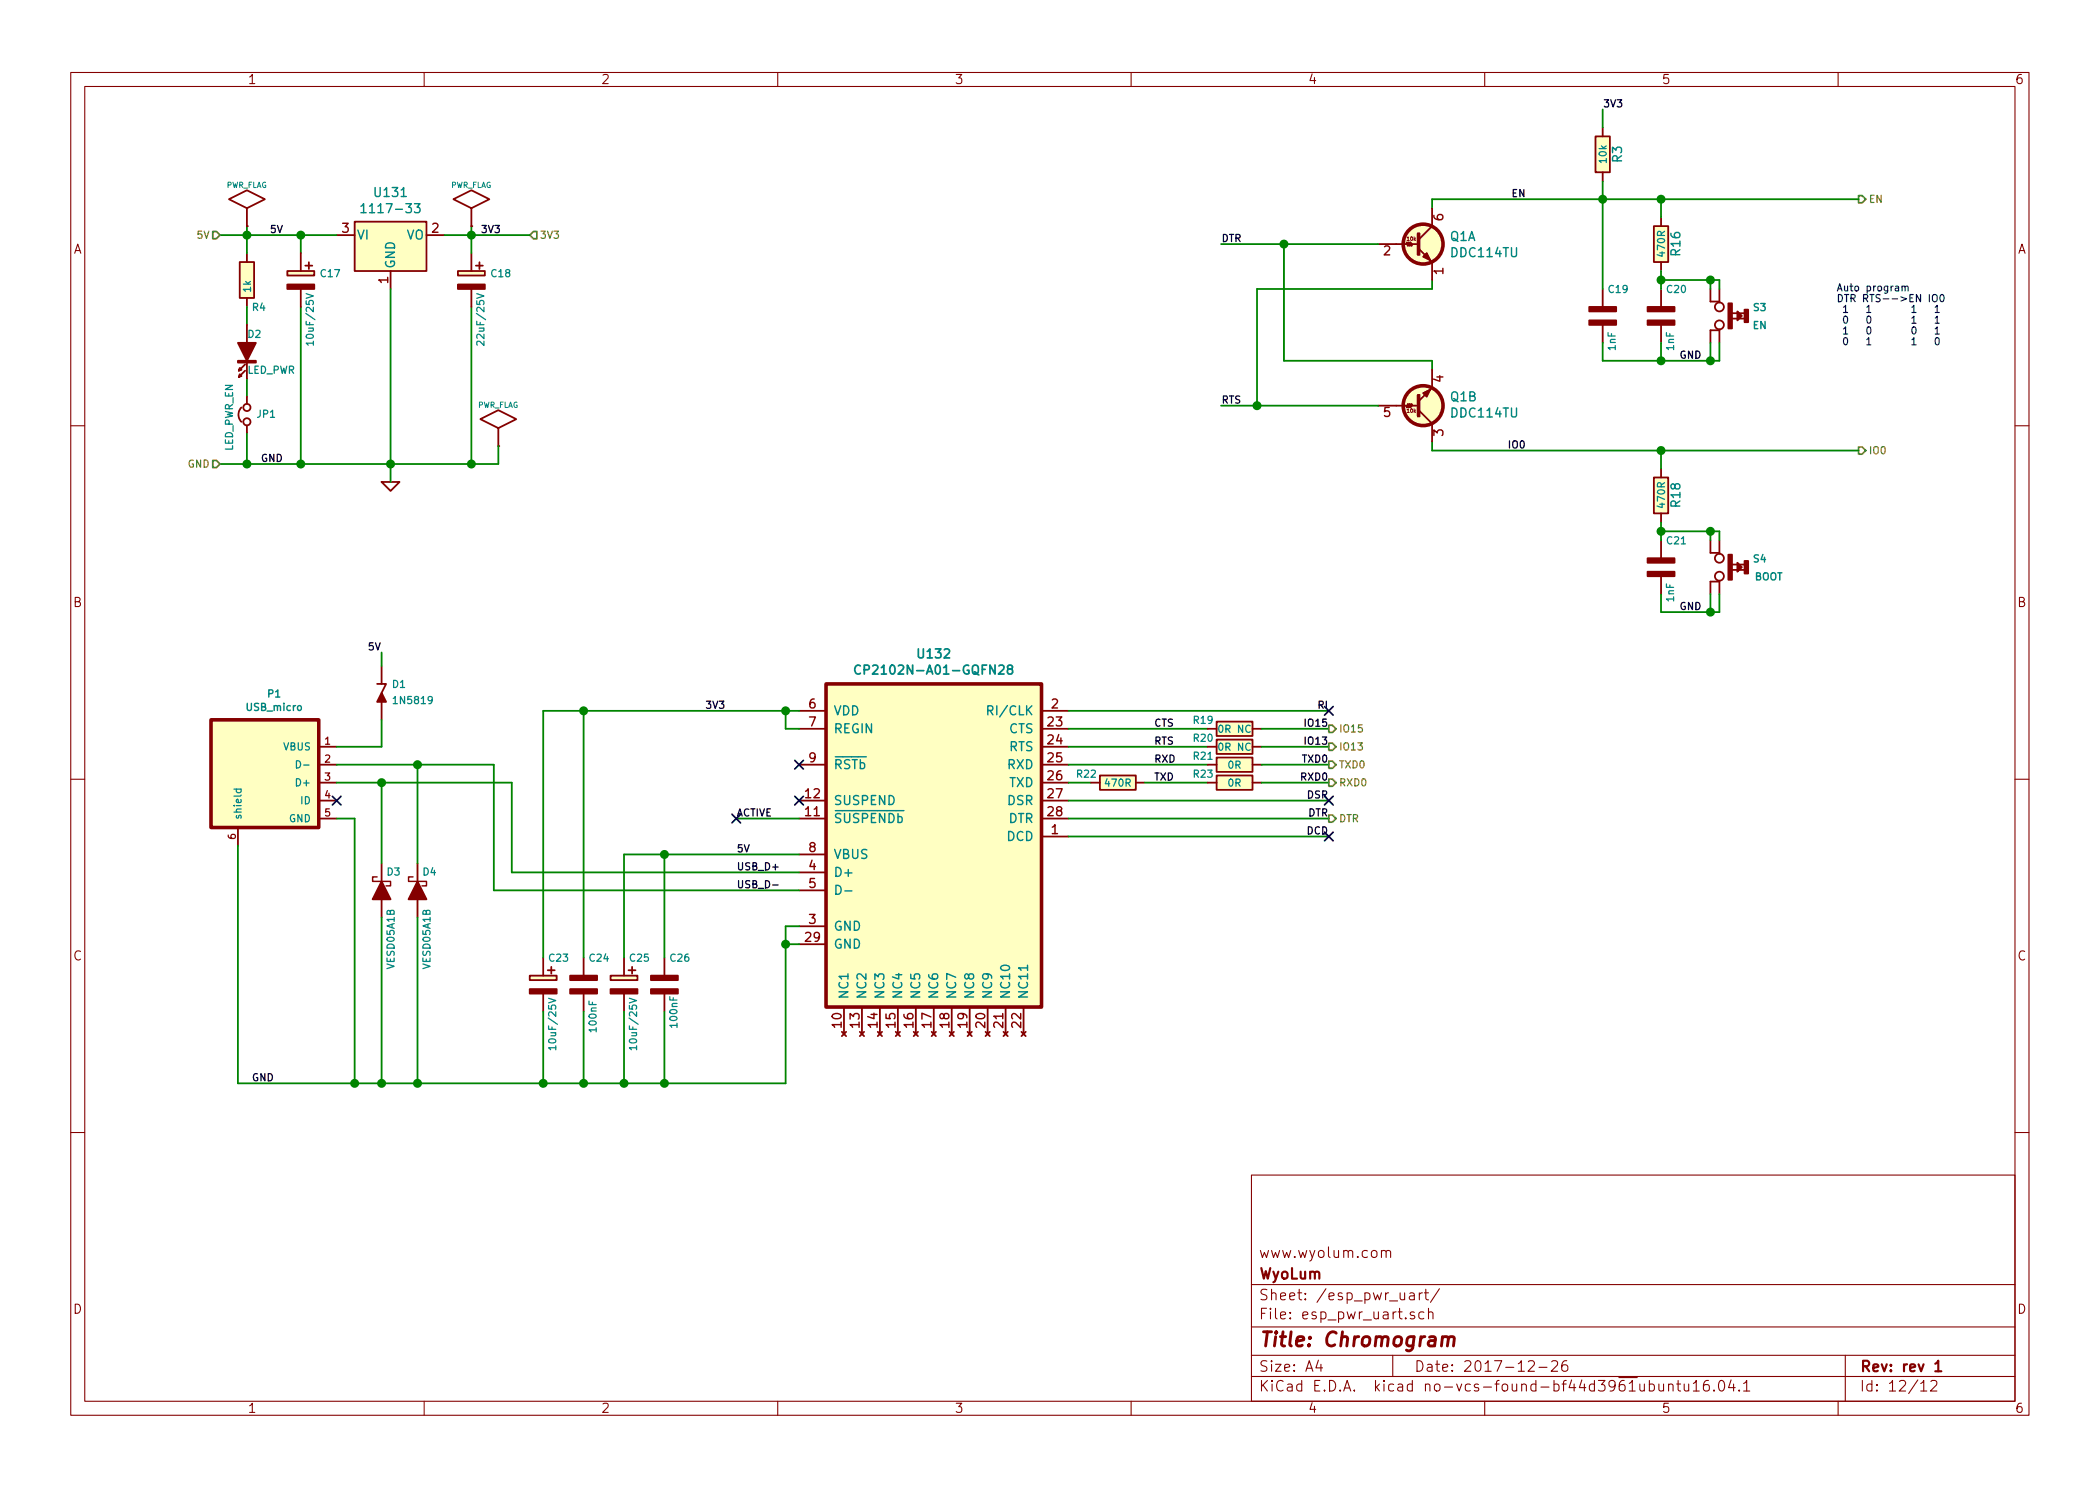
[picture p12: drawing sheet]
<svg xmlns="http://www.w3.org/2000/svg" width="297mm" height="210mm" viewBox="0 0 297 210" stroke-linecap="round" stroke-linejoin="round" font-family="sans-serif">
<g fill="none" stroke="#840000" stroke-width=".15">
<path d="M10 10.3h277v189.9h-277zM12 12.2h273v186.1h-273zM60 10.3v1.9M110 10.3v1.9M160 10.3v1.9M210 10.3v1.9M260 10.3v1.9M10 60.2h2M285 60.2h2M10 110.3h2M285 110.3h2M10 160.2h2"/>
<path d="M177 166.3h108v32h-108zM195.4 177.1a.41 .41 0 0 1 .7 0v.8M195.4 176.9v1M196.1 177.1v-.1a.37 .37 0 0 1 .6 .1v.8M285 160.2h2M60 198.3v1.9M110 198.3v1.9M160 198.3v1.9M177 194.8h108M177 191.8h108M177 187.8h108M177 181.8h108"/>
<path d="M186.5 192.5l-.4 1h1M186.8 193v1M197 191.8v3M199.4 183l.1-.1 .5 .1 .1 .9M200.1 185.7a.37 .37 0 0 0-.6 .1v.1a.54 .54 0 0 0 .6 .3v.1v.2l-.2 .1-.4-.1M200.1 183.3l-.6 .1a.29 .29 0 0 0-.2 .2 .29 .29 0 0 0 .2 .3l.6-.1M200.8 182.9v1M201.2 182.9l-.3 .1-.1 .2M201.4 185.7l-.4-.1-.3 .3 .1 .6 .2 .1 .4-.1M201.5 182.9h.6M201.7 182.4v1.3l.1 .1 .3 .1M202.1 185.7a.38 .38 0 0 1 .6 .1v.8"/>
<path d="M202.1 185.1v1.5M203.6 182.3l-1.3 2M210 198.3v1.9M216.2 192.7l.2-.2 .5 .1a.4 .4 0 0 1 .1 .6l-.9 .8h.9M217.7 193.5h1.1M219.5 192.7l.2-.2h.3a.41 .41 0 0 1 .3 .7l-.9 .8h.9M221.6 192.5a.59 .59 0 0 0-.7 .7l.1 .7a.48 .48 0 0 0 .8-.2v-.3l-.2-.2a.51 .51 0 0 0-.6 0l-.1 .2M233.3 195.9a.48 .48 0 0 1 .6 .1l.1 .1-.1 .6a.48 .48 0 0 1-.6 0M233.3 195.3v1.5M234.6 195.8v.8a.39 .39 0 0 0 .7 .1M235.3 195.8v1M236 196a.38 .38 0 0 1 .7 0v.8"/>
<path d="M236 195.8v1M237.2 195.8h.5M237.4 195.3v1.3v.1l.3 .1M238.2 195.8l.1 .9a.4 .4 0 0 0 .6 0M238.9 195.8v1M239.5 195.8l.4-.5v1.5M239.5 196.8h.9M241.7 195.3a.59 .59 0 0 0-.8 .7l.1 .7a.49 .49 0 0 0 .7 0 .65 .65 0 0 0 0-.7 .51 .51 0 0 0-.7 0l-.1 .2M242.4 196.7h.1l-.1 .1v-.1v.1M243.3 195.4a.36 .36 0 0 1 .6 .2 .77 .77 0 0 1-.5 1.2 1 1 0 0 1-.1-1.4zM244.9 195.2l-.4 1.1h.9M245.2 195.8v1"/>
<path d="M246 196.7h.1l-.1 .1-.1-.1h.1v.1M246.6 195.8l.3-.3 .2-.2v1.5M246.6 196.8h.9M260 198.3v1.9M261 191.8v6.5M271.7 195.8l.3-.3 .1-.2v1.5M271.7 196.8h.8M273.1 195.5l.2-.2h.4a.41 .41 0 0 1 .2 .7l-.9 .8h1"/>
</g>
<path d="M273.7 193l.5-.5v1.5M273.7 194h.9" fill="none" stroke="#840000" stroke-width=".3"/>
<path d="M204 189.3a.52 .52 0 0 1 .9 .1l-.2 1M204 189.1l-.1 1.3M204.9 189.4l.1-.2 .2-.1 .5 .1-.1 1.2" fill="none" stroke="#840000" stroke-width=".41"/>
<g fill="#ffffc2" stroke="#ffffc2" stroke-width=".14">
<path d="M33.9 37.1h2v5.1h-2z"/>
<path d="M50.2 31.4h10.1v6.9h-10.1z"/>
<path d="M40.6 38.3h3.8v.7h-3.8z"/>
<path d="M64.8 38.3h3.8v.7h-3.8z"/>
<path d="M116.8 96.8h30.5v45.7h-30.5z"/>
<path d="M29.8 101.8h15.3v15.3h-15.3z"/>
<path d="M74.9 138h3.8v.7h-3.8z"/>
<path d="M86.4 138h3.8v.7h-3.8z"/>
<path d="M155.6 109.7h5.1v2.1h-5.1z"/>
<path d="M172.1 107.2h5.1v2h-5.1z"/>
<path d="M172.1 109.7h5.1v2.1h-5.1z"/>
<path d="M172.1 104.6h5.1v2.1h-5.1z"/>
<path d="M172.1 102.1h5.1v2h-5.1z"/>
<path d="M225.7 19.3h2v5.1h-2z"/>
<path d="M233.9 32h2.1v5.1h-2.1z"/>
<path d="M233.9 67.6h2.1v5h-2.1z"/>
<circle cx="201.3" cy="34.5" r="2.82"/>
<circle cx="201.3" cy="57.4" r="2.82"/>
</g>
<g fill="none" stroke="#840000" stroke-width=".25">
<path d="M225.7 19.3h2v5.1h-2zM226.7 18v1.3M32.4 28.2l2.5-1.3 2.6 1.3-2.6 1.3zM33.9 37.1h2v5.1h-2zM34.9 29.5v2.5M34.9 32h.1M34.9 35.8v1.3M40.6 38.3h3.8v.7h-3.8zM42.5 35.8v2.5M47.6 33.3h2.6M50.2 31.4h10.1v6.9h-10.1zM55.2 38.3v2.6"/>
<path d="M60.3 33.3h2.6M64.1 28.2l2.6-1.3 2.5 1.3-2.5 1.3zM64.8 38.3h3.8v.7h-3.8zM66.7 29.5v2.5M66.7 32h.1M66.7 35.8v2.5M194.9 34.5h4l.1-.2 .1 .5 .2-.5 .1 .5 .1-.5 .1 .5 .2-.3h.9M200.7 35.2l1.9 1.9v2.5M202.6 29.5v2.5l-1.9 1.9M226.7 24.4v1.2M233.9 32h2.1v5.1h-2.1zM234.9 30.7v1.3"/>
<path d="M234.9 37.1v1.2M34.2 57.7a1.41 1.41 0 0 0 0 2M34.7 51.6l-.9 .8 .4-.1-.3-.2-.1 .3M34.7 52.4l-.9 .9 .4-.1-.3-.2-.1 .3M34.9 42.2v1.2M34.9 46v2.5M34.9 51v2.6M34.9 56.1v1M42.5 40.9v2.5M66.7 40.9v2.5M67.9 59.3l2.6-1.3 2.5 1.3-2.5 1.3zM194.9 57.4h4l.1 .3 .1-.6 .2 .6 .1-.6 .1 .6 .1-.6 .2 .3h.9"/>
<path d="M200.7 58l1.9 1.9v2.6M202.6 52.3v2.6l-1.9 1.9M226.7 40.9v2.5M226.7 46v2.5M234.9 40.9v2.5M234.9 46v2.5M241.9 40.9v1.8h1.3M243.2 46.7h-1.3v1.8M243.2 40.9v1.9M243.2 46.6v1.9M245 44.3h1.8M245 45.1h1.8"/>
<path d="M34.9 60.2v1M54 68.2h2.5l-1.3 1.3zM70.5 60.6v2.5M70.5 63.1h.1M233.9 67.6h2.1v5h-2.1zM234.9 66.3v1.3M234.9 72.6v1.3M234.9 76.4v2.6M241.9 76.4v1.8h1.3M243.2 76.4v2M245 79.9h1.8M53.3 96.8h1.3l-.6 1.2"/>
<path d="M54 94.2v2.6M54 99.3v2.5M234.9 81.5v2.6M243.2 82.2v1.9M243.2 82.3h-1.3v1.8M245 80.6h1.8M33.7 117.1v2.5M45.1 115.8h2.5M45.1 113.3h2.5M45.1 105.7h2.5M45.1 108.2h2.5M45.1 110.7h2.5"/>
<path d="M113 115.8h3.8M113 113.3h3.8M113 100.6h3.8M113 103.1h3.8M113 108.2h3.8M147.3 118.4h3.8M147.3 115.8h3.8M147.3 113.3h3.8M147.3 100.6h3.8M147.3 103.1h3.8M147.3 105.7h3.8M147.3 108.2h3.8"/>
<path d="M147.3 110.7h3.8M154.3 110.7h1.3M155.6 109.7h5.1v2.1h-5.1zM160.7 110.7h1.2M170.8 103.1h1.3M170.8 105.7h1.3M170.8 108.2h1.3M170.8 110.7h1.3M172.1 107.2h5.1v2h-5.1zM172.1 109.7h5.1v2.1h-5.1zM172.1 104.6h5.1v2.1h-5.1zM172.1 102.1h5.1v2h-5.1z"/>
<path d="M177.2 103.1h1.2M177.2 105.7h1.2M177.2 108.2h1.2M177.2 110.7h1.2M54 122.2v2.5M54 127.2v2.6M59.1 122.2v2.5M59.1 127.2v2.6M74.9 138h3.8v.7h-3.8zM76.8 135.5v2.5M82.5 135.5v2.5M86.4 138h3.8v.7h-3.8z"/>
<path d="M88.3 135.5v2.5M94 135.5v2.5M113 133.6h3.8M113 131.1h3.8M113 123.4h3.8M113 126h3.8M113 120.9h3.8M76.8 140.6v2.5M82.5 140.6v2.5M88.3 140.6v2.5M94 140.6v2.5M119.1 146l.6 .6"/>
<path d="M119.4 142.5v3.8M119.7 146l-.6 .6M121.6 146l.6 .6M121.9 142.5v3.8M122.2 146l-.6 .6M124.2 146l.6 .6M124.5 142.5v3.8M124.8 146l-.6 .6M126.7 146l.6 .6M127 142.5v3.8M127.3 146l-.6 .6M129.2 146l.6 .6"/>
<path d="M129.5 142.5v3.8M129.8 146l-.6 .6M131.8 146l.6 .6M132.1 142.5v3.8M132.4 146l-.6 .6M134.3 146l.6 .6M134.6 142.5v3.8M134.9 146l-.6 .6M136.9 146l.6 .6M137.2 142.5v3.8M137.5 146l-.6 .6M139.4 146l.6 .6"/>
<path d="M139.7 142.5v3.8M140 146l-.6 .6M141.9 146l.6 .6M142.2 142.5v3.8M142.5 146l-.6 .6M144.5 146l.6 .6M144.8 142.5v3.8M145.1 146l-.6 .6"/>
<circle cx="34.9" cy="59.7" r=".51"/>
<circle cx="34.9" cy="57.7" r=".51"/>
<circle cx="243.2" cy="46" r=".63"/>
<circle cx="243.2" cy="43.4" r=".63"/>
<circle cx="243.2" cy="79" r=".63"/>
<circle cx="243.2" cy="81.5" r=".63"/>
</g>
<path d="M51.1 29.2l.3-.4v1.3M51.1 30.1h.7M58.6 28.8h.8l-.4 .5 .3 .1 .1 .5-.2 .2h-.4l-.2-.1M139.7 100.5h.6l.1-.2v-.3l-.2-.1h-.5v1.2M118.2 125.3a.64 .64 0 0 1 .8 .6 .64 .64 0 0 1-.8 .6zM119.5 126.1h1M145.3 136.6v.7" fill="none" stroke="#008484" stroke-width=".2"/>
<g fill="none" stroke="#008400" stroke-width=".25">
<path d="M226.7 15.5v2.5M31.1 33.3h16.5M34.9 32v3.8M42.5 33.3v2.5M62.9 33.3h12M66.7 32v3.8M172.7 34.5h22.2M181.6 34.5v16.5h21v1.3M202.6 39.6v1.3h-24.8v16.5M226.7 25.6v15.3M234.9 28.2v2.5M234.9 38.3v2.6"/>
<path d="M234.9 39.6h8.3v1.3M241.9 39.6v1.3M262.9 28.2h-60.3v1.3M34.9 43.4v2.6M34.9 53.6v2.5M42.5 43.4v22.3M55.2 40.9v27.3M66.7 43.4v22.3M172.7 57.4h22.2M226.7 48.5v2.5h16.5v-2.5M234.9 48.5v2.5M241.9 48.5v2.5"/>
<path d="M34.9 61.2v4.5M70.5 63.1v2.6h-39.4M202.6 62.5v1.2h60.3M234.9 63.7v2.6M234.9 73.9v2.5M234.9 75.2h8.3v1.2M241.9 75.2v1.2M54 92.3v1.9M234.9 84.1v2.5h8.3v-2.5M241.9 84.1v2.5M33.7 119.6v33.7h77.4v-22.2h1.9M47.6 115.8h2.6v37.5"/>
<path d="M47.6 108.2h22.2v17.8h43.2M47.6 110.7h24.8v12.7h40.6M54 101.8v3.9h-6.4M54 110.7v11.5M59.1 108.2v14M82.5 100.6v34.9M104.1 115.8h8.9M111.1 100.6v2.5h1.9M113 100.6h-36.2v34.9M151.1 105.7h19.7M151.1 115.8h36.9M151.1 108.2h19.7"/>
<path d="M151.1 110.7h3.2M151.1 118.4h36.9M151.1 100.6h36.9M151.1 103.1h19.7M151.1 113.3h36.9M161.9 110.7h8.9M178.4 105.7h9.6M178.4 108.2h9.6M178.4 110.7h9.6M178.4 103.1h9.6M54 129.8v23.5M59.1 129.8v23.5"/>
<path d="M94 120.9v14.6M111.1 133.6h1.9M113 120.9h-24.7v14.6M76.8 143.1v10.2M82.5 143.1v10.2M88.3 143.1v10.2M94 143.1v10.2"/>
</g>
<g fill="#008400" stroke="#008400" stroke-width=".25">
<circle cx="42.5" cy="33.3" r=".51"/>
<circle cx="42.5" cy="65.7" r=".51"/>
<circle cx="55.2" cy="65.7" r=".51"/>
<circle cx="34.9" cy="65.7" r=".51"/>
<circle cx="34.9" cy="33.3" r=".51"/>
<circle cx="66.7" cy="33.3" r=".51"/>
<circle cx="54" cy="153.3" r=".51"/>
<circle cx="50.2" cy="153.3" r=".51"/>
<circle cx="111.1" cy="133.6" r=".51"/>
<circle cx="59.1" cy="153.3" r=".51"/>
<circle cx="54" cy="110.7" r=".51"/>
<circle cx="59.1" cy="108.2" r=".51"/>
<circle cx="111.1" cy="100.6" r=".51"/>
<circle cx="76.8" cy="153.3" r=".51"/>
<circle cx="82.6" cy="153.3" r=".51"/>
<circle cx="88.3" cy="153.3" r=".51"/>
<circle cx="94" cy="153.3" r=".51"/>
<circle cx="82.6" cy="100.6" r=".51"/>
<circle cx="94" cy="120.9" r=".51"/>
<circle cx="181.6" cy="34.5" r=".51"/>
<circle cx="177.8" cy="57.4" r=".51"/>
<circle cx="226.7" cy="28.2" r=".51"/>
<circle cx="235" cy="51" r=".51"/>
<circle cx="241.9" cy="51" r=".51"/>
<circle cx="235" cy="39.6" r=".51"/>
<circle cx="241.9" cy="39.6" r=".51"/>
<circle cx="235" cy="28.2" r=".51"/>
<circle cx="241.9" cy="86.6" r=".51"/>
<circle cx="235" cy="75.2" r=".51"/>
<circle cx="241.9" cy="75.2" r=".51"/>
<circle cx="235" cy="63.7" r=".51"/>
<circle cx="66.7" cy="65.7" r=".51"/>
</g>
<path d="M30.1 32.8h.5l.5 .5-.5 .5h-.5zM75.4 32.8h.5v1h-.5l-.5-.5zM262.9 27.7h.5l.5 .5-.5 .5h-.5zM30.1 65.1h.5l.5 .6-.5 .5h-.5zM262.9 63.2h.5l.5 .5-.5 .6h-.5zM188 102.6h.5l.5 .5-.5 .5h-.5zM188 105.2h.5l.5 .5-.5 .5h-.5zM188 107.7h.5l.5 .5-.5 .5h-.5zM188 110.2h.5l.5 .5-.5 .5h-.5zM188 115.3h.5l.5 .5-.5 .5h-.5z" fill="none" stroke="#848400" stroke-width=".25"/>
<g fill="#840000" stroke="#840000" stroke-width=".25">
<path d="M40.6 40.3h3.8v.6h-3.8z"/>
<path d="M64.8 40.3h3.8v.6h-3.8z"/>
<path d="M33.7 51h2.5v.3h-2.5z"/>
<path d="M33.7 48.5h2.5l-1.3 2.5z"/>
<path d="M54 124.7l1.2 2.5h-2.5z"/>
<path d="M59.1 124.7l1.2 2.5h-2.5z"/>
<path d="M54 98l.6 1.3h-1.3z"/>
<path d="M74.9 139.9h3.8v.7h-3.8z"/>
<path d="M80.6 138h3.9v.7h-3.9z"/>
<path d="M80.6 139.9h3.9v.7h-3.9z"/>
<path d="M86.4 139.9h3.8v.7h-3.8z"/>
<path d="M92.1 138h3.8v.7h-3.8z"/>
<path d="M92.1 139.9h3.8v.7h-3.8z"/>
<path d="M224.8 43.4h3.8v.7h-3.8z"/>
<path d="M224.8 45.3h3.8v.7h-3.8z"/>
<path d="M233 43.4h3.9v.7h-3.9z"/>
<path d="M233 45.3h3.9v.7h-3.9z"/>
<path d="M244.5 42.9h.5v3.6h-.5z"/>
<path d="M246.8 43.8h.5v1.8h-.5z"/>
<path d="M245.7 44.1l.7 .6-.7 .6z"/>
<path d="M233 79h3.9v.6h-3.9z"/>
<path d="M233 80.9h3.9v.6h-3.9z"/>
<path d="M244.5 78.5h.5v3.5h-.5z"/>
<path d="M246.8 79.4h.5v1.7h-.5z"/>
<path d="M245.7 79.6l.7 .7-.7 .6z"/>
<path d="M200.5 33h.3v3.1h-.3z"/>
<path d="M201.3 36.3l.5-.5 .5 1z"/>
<path d="M200.5 55.9h.3v3h-.3z"/>
<path d="M201.3 55.6l1-.5-.5 1z"/>
</g>
<g fill="none" stroke="#008484" stroke-width=".18">
<path d="M43.3 41.5l1 .4-1 .3M44.3 48.6h-1l.3 .2M44.3 48.3v.5M67.4 41.5l1.1 .4-1.1 .3M68.5 48.3v.6l-.6-.6h-.2h-.2l-.1 .2 .1 .3M33.1 111.7h1M33.5 111.7l-.1 .3 .2 .2 .5-.1v-.4M41.9 107.6a.51 .51 0 0 1 .6 .5 .51 .51 0 0 1-.6 .6zM43 108.2h.7M77.6 141.2l1 .4-1 .3M78.6 148.3h-1l.3 .2M78.6 148v.5"/>
<path d="M89 141.2l1 .4-1 .3M90 148.3h-1l.3 .2M90 148v.5"/>
</g>
<g fill="none" stroke="#840000" stroke-width=".51">
<path d="M116.8 96.8h30.5v45.7h-30.5zM29.8 101.8h15.3v15.3h-15.3z"/>
<circle cx="201.3" cy="34.5" r="2.82"/>
<circle cx="201.3" cy="57.4" r="2.82"/>
</g>
<path d="M121.7 94.2a.52 .52 0 0 0-.6 0 .52 .52 0 0 0-.2 .6 .47 .47 0 0 0 .3 .5 .47 .47 0 0 0 .5-.1M142.7 94.7l-.2-.3 .2-.3h.3l.2 .3v.1l-.6 .2-.1 .2v.2l.2 .3 .4-.1 .1-.2v-.2l-.2-.2" fill="none" stroke="#008484" stroke-width=".25"/>
<path d="M53.3 124.1h-.6v.6h2.5v.6h-.6M58.4 124.1h-.6v.6h2.5v.6h-.6" fill="none" stroke="#840000" stroke-width=".2"/>
<g fill="none" stroke="#000084" stroke-width=".25">
<path d="M187.4 100l1.2 1.2M188.6 100l-1.2 1.2M47 112.7l1.2 1.2M48.2 112.7l-1.2 1.2M103.5 115.2l1.2 1.2M104.7 115.2l-1.2 1.2M112.4 107.6l1.2 1.2M112.4 112.7l1.2 1.2M113.6 107.6l-1.2 1.2M113.6 112.7l-1.2 1.2M187.4 117.7l1.2 1.3M187.4 112.7l1.2 1.2"/>
<path d="M188.6 117.7l-1.2 1.3M188.6 112.7l-1.2 1.2"/>
</g>
<path d="M109.3 125.2h.8" fill="none" stroke="#000" stroke-width=".18"/>
<g fill="none" stroke="#0000c2" stroke-width=".18">
<path d="M260.8 44.2h.5M260.8 47.3h.5M260.9 44.8l.1-.1a.55 .55 0 0 1 .4 .5 .55 .55 0 0 1-.4 .5l-.1-.1-.1-.3zM260.9 47.8h.1a.55 .55 0 0 1 .4 .5 .55 .55 0 0 1-.4 .5l-.1-.1-.1-.3zM264.1 43.5l.2-.3v1M264.1 48.1l.2-.3v1M264.1 44.2h.5M264.1 48.8h.5M264.1 44.8l.3-.1a.66 .66 0 0 1 0 1 .59 .59 0 0 1-.3-.9zM264.1 46.3l.3-.1a.66 .66 0 0 1 0 1.1 .59 .59 0 0 1-.3-1zM269 40.6l.1-.1a.23 .23 0 0 1 .4 .1v.6M269 40.5v.7"/>
<path d="M269.5 40.6a.23 .23 0 0 1 .2-.1 .23 .23 0 0 1 .2 .1v.6M270.4 43.5l.3-.3v1M270.4 45l.3-.3v1M270.4 48.1l.3-.3v1M270.4 44.2h.6M270.4 45.7h.6M270.4 48.8h.6M270.5 46.3l.2-.1a.55 .55 0 0 1 .3 .6 .55 .55 0 0 1-.3 .5l-.2-.1-.1-.3zM272.9 41.7v1M273.4 41.8l.2-.1a.35 .35 0 0 1 .4 .3v.5a.34 .34 0 0 1-.6 0zM273.7 43.5l.3-.3v1M273.7 45l.3-.3v1"/>
<path d="M273.7 46.5l.3-.3v1.1M273.7 44.2h.6M273.7 45.7h.6M273.7 47.3h.6M273.8 47.8h.3a.66 .66 0 0 1 0 1l-.3-.2zM274.5 41.8l.2-.1a.55 .55 0 0 1 .3 .5 .55 .55 0 0 1-.3 .5l-.2-.1-.1-.3z"/>
</g>
<text font-size="2.8" fill="#840000" x="178" y="190.5">Title: Chromogram</text>
<g font-size="2.1" fill="#840000">
<text x="178" y="178">www.wyolum.com</text>
<text x="178" y="184">Sheet: /esp_pwr_uart/</text>
<text x="178" y="181">WyoLum</text>
<text x="178" y="186.7">File: esp_pwr_uart.sch</text>
<text x="178" y="196.9">KiCad E.D.A. kicad no-vcs-found-bf44d3961ubuntu16.04.1</text>
<text x="178" y="194.1">Size: A4</text>
<text x="200" y="194.1">Date: 2017-12-26</text>
<text x="263" y="194.1">Rev: rev 1</text>
<text x="263" y="196.9">Id: 12/12</text>
</g>
<g font-size="1.8" fill="#840000">
<text x="35" y="11.9">1</text>
<text x="85" y="11.9">2</text>
<text x="135" y="11.9">3</text>
<text x="185" y="11.9">4</text>
<text x="235" y="11.9">5</text>
<text x="285" y="11.9">6</text>
<text x="10.4" y="35.9">A</text>
<text x="48.4" y="32.9">3</text>
<text x="61.1" y="32.9">2</text>
<text x="204.2" y="31.2" transform="rotate(-90 204.2 31.2)">6</text>
<text x="285.4" y="35.9">A</text>
<text x="43.2" y="38.1">+</text>
<text x="54.9" y="40.1" transform="rotate(-90 54.9 40.1)">1</text>
<text x="67.3" y="38.1">+</text>
<text x="195.7" y="36.1">2</text>
<text x="204.2" y="38.8" transform="rotate(-90 204.2 38.8)">1</text>
<text x="195.7" y="59">5</text>
<text x="204.2" y="54.1" transform="rotate(-90 204.2 54.1)">4</text>
<text x="204.2" y="61.7" transform="rotate(-90 204.2 61.7)">3</text>
<text x="10.4" y="85.9">B</text>
<text x="285.4" y="85.9">B</text>
<text x="114.5" y="100.2">6</text>
<text x="148.7" y="100.2">2</text>
<text x="114.5" y="102.8">7</text>
<text x="114.5" y="107.9">9</text>
<text x="148.3" y="102.8">23</text>
<text x="148.3" y="105.3">24</text>
<text x="148.3" y="107.9">25</text>
<text x="114" y="112.9">12</text>
<text x="148.3" y="110.4">26</text>
<text x="148.3" y="112.9">27</text>
<text x="114" y="115.5">11</text>
<text x="148.3" y="115.5">28</text>
<text x="148.7" y="118">1</text>
<text x="114.5" y="123.1">4</text>
<text x="114.5" y="125.6">5</text>
<text x="114.5" y="120.6">8</text>
<text x="114.5" y="130.7">3</text>
<text x="10.4" y="135.9">C</text>
<text x="77.5" y="137.8">+</text>
<text x="88.9" y="137.8">+</text>
<text x="114" y="133.3">29</text>
<text x="285.4" y="135.9">C</text>
<text x="119" y="145.4" transform="rotate(-90 119 145.4)">10</text>
<text x="121.6" y="145.4" transform="rotate(-90 121.6 145.4)">13</text>
<text x="124.1" y="145.4" transform="rotate(-90 124.1 145.4)">14</text>
<text x="126.7" y="145.4" transform="rotate(-90 126.7 145.4)">15</text>
<text x="129.2" y="145.4" transform="rotate(-90 129.2 145.4)">16</text>
<text x="131.7" y="145.4" transform="rotate(-90 131.7 145.4)">17</text>
<text x="134.3" y="145.4" transform="rotate(-90 134.3 145.4)">18</text>
<text x="136.8" y="145.4" transform="rotate(-90 136.8 145.4)">19</text>
<text x="139.4" y="145.4" transform="rotate(-90 139.4 145.4)">20</text>
<text x="141.9" y="145.4" transform="rotate(-90 141.9 145.4)">21</text>
<text x="144.4" y="145.4" transform="rotate(-90 144.4 145.4)">22</text>
<text x="10.4" y="185.9">D</text>
<text x="285.4" y="185.9">D</text>
<text x="35" y="199.9">1</text>
<text x="85" y="199.9">2</text>
<text x="135" y="199.9">3</text>
<text x="185" y="199.9">4</text>
<text x="235" y="199.9">5</text>
<text x="285" y="199.9">6</text>
</g>
<g font-size="1.8" fill="#008484">
<text x="229.4" y="23" transform="rotate(-90 229.4 23)">R3</text>
<text x="53.1" y="27.9">U131</text>
<text x="50.4" y="33.9">VI</text>
<text x="52" y="30.2">1117-33</text>
<text x="57.5" y="33.9">VO</text>
<text x="205.1" y="34.1">Q1A</text>
<text x="55.9" y="38.1" transform="rotate(-90 55.9 38.1)">GND</text>
<text x="205.4" y="36.4">DDC114TU</text>
<text x="237.7" y="36.1" transform="rotate(-90 237.7 36.1)">R16</text>
<text x="205.2" y="56.8">Q1B</text>
<text x="205.4" y="59.1">DDC114TU</text>
<text x="237.7" y="71.7" transform="rotate(-90 237.7 71.7)">R18</text>
<text x="122.5" y="95.4">CP2102N-A01-GQFN28</text>
<text x="130" y="93.2">U132</text>
<text x="117.9" y="101.2">VDD</text>
<text x="140.4" y="101.2">RI/CLK</text>
<text x="117.9" y="103.8">REGIN</text>
<text x="142.8" y="103.8">CTS</text>
<text x="142.8" y="106.3">RTS</text>
<text x="117.9" y="113.9">SUSPEND</text>
<text x="117.9" y="108.8">RSTb</text>
<text x="142.6" y="108.8">RXD</text>
<text x="142.6" y="113.9">DSR</text>
<text x="142.8" y="111.4">TXD</text>
<text x="117.9" y="116.5">SUSPENDb</text>
<text x="142.5" y="119">DCD</text>
<text x="142.7" y="116.5">DTR</text>
<text x="117.9" y="124.1">D+</text>
<text x="117.9" y="121.5">VBUS</text>
<text x="117.9" y="131.7">GND</text>
<text x="117.9" y="134.2">GND</text>
<text x="120" y="141.5" transform="rotate(-90 120 141.5)">NC1</text>
<text x="122.6" y="141.5" transform="rotate(-90 122.6 141.5)">NC2</text>
<text x="125.1" y="141.5" transform="rotate(-90 125.1 141.5)">NC3</text>
<text x="127.6" y="141.5" transform="rotate(-90 127.6 141.5)">NC4</text>
<text x="130.2" y="141.5" transform="rotate(-90 130.2 141.5)">NC5</text>
<text x="132.7" y="141.5" transform="rotate(-90 132.7 141.5)">NC6</text>
<text x="135.3" y="141.5" transform="rotate(-90 135.3 141.5)">NC7</text>
<text x="137.8" y="141.5" transform="rotate(-90 137.8 141.5)">NC8</text>
<text x="140.3" y="141.5" transform="rotate(-90 140.3 141.5)">NC9</text>
<text x="142.9" y="141.5" transform="rotate(-90 142.9 141.5)">NC10</text>
<text x="145.4" y="141.5" transform="rotate(-90 145.4 141.5)">NC11</text>
</g>
<g font-size="1.4">
<text x="226.7" y="15.2">3V3</text>
<text x="213.9" y="27.9">EN</text>
<text x="38.1" y="33">5V</text>
<text x="67.9" y="33">3V3</text>
<text x="172.7" y="34.2">DTR</text>
<text x="237.5" y="50.7">GND</text>
<text x="172.7" y="57.1">RTS</text>
<text x="36.8" y="65.3">GND</text>
<text x="213.6" y="63.4">IO0</text>
<text x="237.5" y="86.3">GND</text>
<text x="52.2" y="92">5V</text>
<text x="99.7" y="100.3">3V3</text>
<text x="186.5" y="100.3">RI</text>
<text x="163.2" y="102.8">CTS</text>
<text x="163.2" y="105.4">RTS</text>
<text x="163.2" y="107.9">RXD</text>
<text x="184.4" y="107.9">TXD0</text>
<text x="184.9" y="105.4">IO13</text>
<text x="184.9" y="102.8">IO15</text>
<text x="163.2" y="110.4">TXD</text>
<text x="184.2" y="110.4">RXD0</text>
<text x="185" y="113">DSR</text>
<text x="104.1" y="115.5">ACTIVE</text>
<text x="184.9" y="118.1">DCD</text>
<text x="185.1" y="115.5">DTR</text>
<text x="104.1" y="123.1">USB_D+</text>
<text x="104.1" y="125.7">USB_D-</text>
<text x="104.1" y="120.6">5V</text>
<text x="35.6" y="153">GND</text>
</g>
<g font-size="1.4" fill="#008484">
<text x="227.3" y="23" transform="rotate(-90 227.3 23)">10k</text>
<text x="35.5" y="41.3" transform="rotate(-90 35.5 41.3)">1k</text>
<text x="45.4" y="39.2">C17</text>
<text x="69.5" y="39.2">C18</text>
<text x="227.6" y="41.4">C19</text>
<text x="235.5" y="36.2" transform="rotate(-90 235.5 36.2)">470R</text>
<text x="235.8" y="41.4">C20</text>
<text x="35.1" y="47.8">D2</text>
<text x="35.7" y="44">R4</text>
<text x="248" y="46.6">EN</text>
<text x="248.1" y="44">S3</text>
<text x="34.9" y="52.9">LED_PWR</text>
<text x="44.4" y="48.4" transform="rotate(-90 44.4 48.4)">10uF/25V</text>
<text x="68.5" y="48.4" transform="rotate(-90 68.5 48.4)">22uF/25V</text>
<text x="228.5" y="49.5" transform="rotate(-90 228.5 49.5)">1nF</text>
<text x="236.8" y="49.5" transform="rotate(-90 236.8 49.5)">1nF</text>
<text x="36.4" y="59.1">JP1</text>
<text x="32.9" y="63.9" transform="rotate(-90 32.9 63.9)">LED_PWR_EN</text>
<text x="235.5" y="71.7" transform="rotate(-90 235.5 71.7)">470R</text>
<text x="235.8" y="77">C21</text>
<text x="248.1" y="79.6">S4</text>
<text x="248.2" y="82.1">BOOT</text>
<text x="236.8" y="85.1" transform="rotate(-90 236.8 85.1)">1nF</text>
<text x="35" y="100.6">USB_micro</text>
<text x="37.9" y="98.7">P1</text>
<text x="55.5" y="97.3">D1</text>
<text x="55.9" y="99.6">1N5819</text>
<text x="40.1" y="106.2">VBUS</text>
<text x="168.9" y="107.5">R21</text>
<text x="168.9" y="104.9">R20</text>
<text x="168.9" y="102.4">R19</text>
<text x="172.5" y="106.2">0R NC</text>
<text x="172.5" y="103.7">0R NC</text>
<text x="42.2" y="111.2">D+</text>
<text x="42.6" y="113.8">ID</text>
<text x="152.4" y="110">R22</text>
<text x="156.4" y="111.3">470R</text>
<text x="168.9" y="110">R23</text>
<text x="173.7" y="108.8">0R</text>
<text x="173.7" y="111.3">0R</text>
<text x="34.2" y="116.1" transform="rotate(-90 34.2 116.1)">shield</text>
<text x="40.9" y="116.3">GND</text>
<text x="54.8" y="123.9">D3</text>
<text x="59.9" y="123.9">D4</text>
<text x="55.8" y="137" transform="rotate(-90 55.8 137)">VESD05A1B</text>
<text x="60.9" y="137" transform="rotate(-90 60.9 137)">VESD05A1B</text>
<text x="77.7" y="136.1">C23</text>
<text x="83.4" y="136.1">C24</text>
<text x="89.2" y="136.1">C25</text>
<text x="94.9" y="136.1">C26</text>
<text x="78.7" y="148.1" transform="rotate(-90 78.7 148.1)">10uF/25V</text>
<text x="84.4" y="145.9" transform="rotate(-90 84.4 145.9)">100nF</text>
<text x="90.1" y="148.1" transform="rotate(-90 90.1 148.1)">10uF/25V</text>
<text x="95.8" y="145.3" transform="rotate(-90 95.8 145.3)">100nF</text>
</g>
<g font-size="1.4" fill="#848400">
<text x="264.3" y="28.7">EN</text>
<text x="28" y="33.8">5V</text>
<text x="76.3" y="33.8">3V3</text>
<text x="264.3" y="64.3">IO0</text>
<text x="26.6" y="66.2">GND</text>
<text x="189.3" y="103.6">IO15</text>
<text x="189.3" y="106.2">IO13</text>
<text x="189.3" y="108.7">TXD0</text>
<text x="189.3" y="111.2">RXD0</text>
<text x="189.3" y="116.3">DTR</text>
</g>
<g font-size="1.4" fill="#0000c2">
<text x="259.7" y="41.2">Auto program</text>
<text x="259.7" y="42.7">DTR RTS--&gt;EN IO0</text>
<text x="260.1" y="44.3">1</text>
<text x="260.1" y="47.3">1</text>
</g>
<g font-size="1.4" fill="#840000">
<text x="46" y="105.4">1</text>
<text x="46" y="107.9">2</text>
<text x="46" y="110.4">3</text>
<text x="46" y="113">4</text>
<text x="33.4" y="118.7" transform="rotate(-90 33.4 118.7)">6</text>
<text x="46" y="115.5">5</text>
</g>
<g font-size="1.1" fill="#008484">
<text x="32" y="26.6">PWR_FLAG</text>
<text x="63.7" y="26.6">PWR_FLAG</text>
<text x="67.5" y="57.7">PWR_FLAG</text>
</g>
<g font-size=".7" fill="#840000">
<text x="199.1" y="34.1">10k</text>
<text x="199.1" y="58.4">10k</text>
</g>
</svg>
